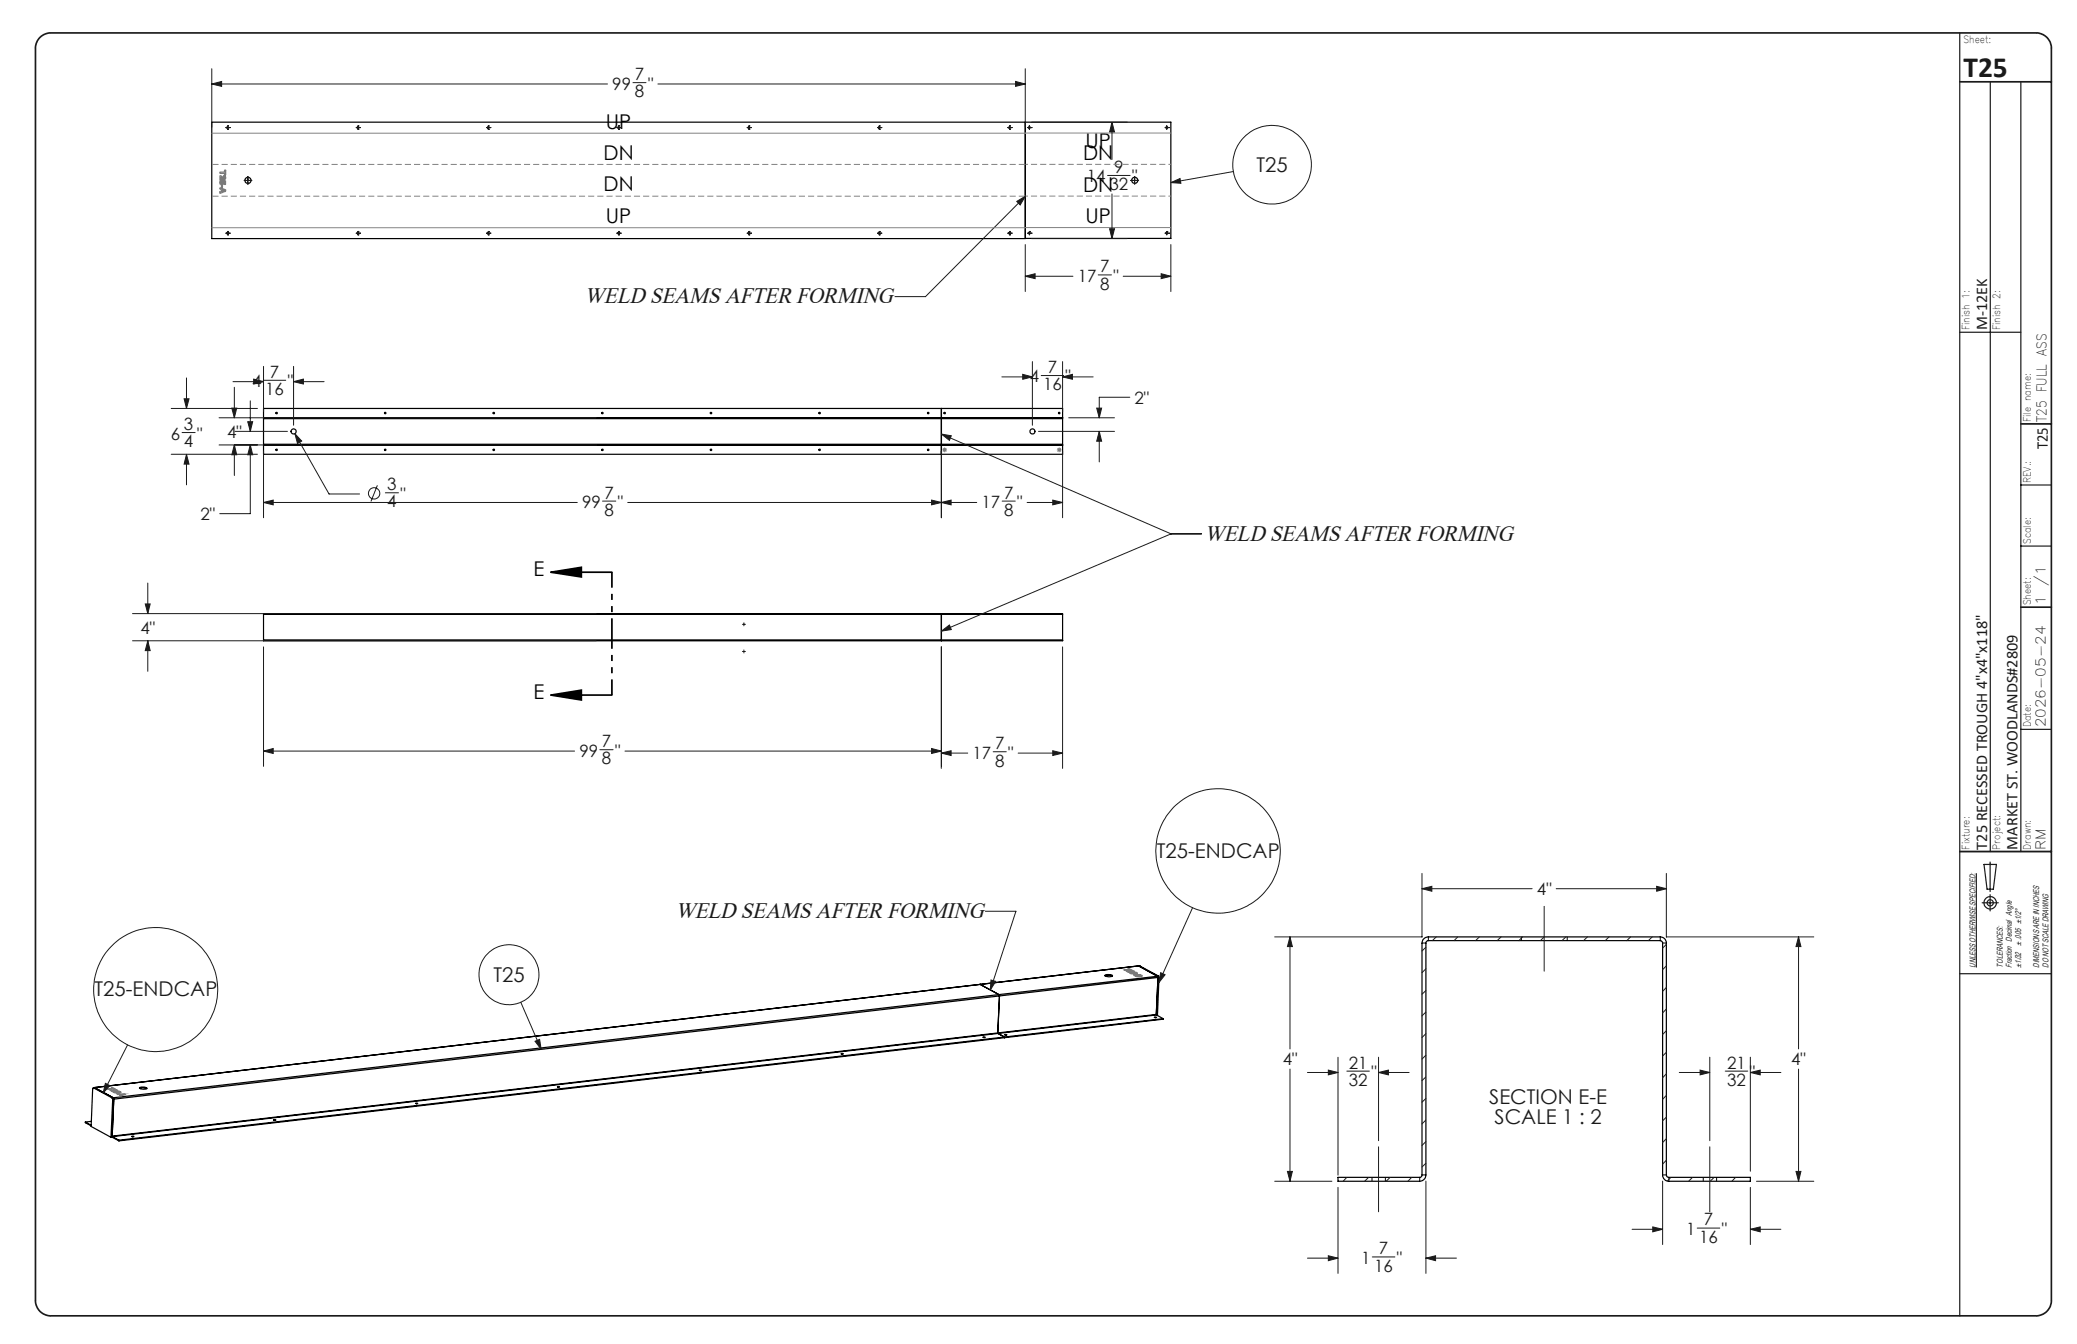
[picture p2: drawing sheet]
<svg xmlns="http://www.w3.org/2000/svg" width="432mm" height="279mm" viewBox="0 0 432 279" stroke-linecap="round" stroke-linejoin="round" font-family="sans-serif">
<path d="M410.9 181.5v19.6" fill="none" stroke="#000" stroke-width=".21"/>
<g fill="none" stroke="#191924" stroke-width=".25">
<path d="M407.4 6.8v266.7M413.8 17v160M420.1 17v160M407.4 69.1h12.7M420.1 113.5h6.4M420.1 100.8h6.4M420.1 151.6h6.4M407.4 177h19.1M412.5 179.7h2.5l-.6 5.2h-1.3zM413.7 179.2v6.1M412.1 187.7h3.3M413.7 186v3.4"/>
<path d="M407.4 202.4h19.1"/>
<circle cx="413.7" cy="187.7" r=".66"/>
<circle cx="413.8" cy="187.7" r="1.29"/>
</g>
<path d="M8.2 7.9a3.3 3.3 0 0 1 2.3-1.1h412.8a3.2 3.2 0 0 1 3.2 3.2v260.4a3.2 3.2 0 0 1-3.2 3.1h-412.8a3.2 3.2 0 0 1-3.1-3.1v-260.4a3.2 3.2 0 0 1 .8-2.1zM407.4 17h19.1M420.1 88.1h6.4M420.1 126.2h6.4M407.4 177h19.1" fill="none" stroke="#191924" stroke-width=".35"/>
<g fill="none" stroke="#000" stroke-width=".25">
<path d="M44 25.4h199.4v24.2h-199.4zM213.1 25.4v24.2M54.8 86.9v.1M54.8 92.4v.1M54.8 86.8v.1M54.8 92.5v.1M54.8 86.8v-1.9h166.1v1.9M54.8 87v5.4M54.8 92.6v1.8h166.1v-1.8M54.8 87h166.1M54.8 86.9h166.1M54.8 92.4h166.1"/>
<path d="M54.8 92.5h166.1M54.8 86.8h166.1M54.8 92.6h166.1M195.7 84.9v9.5M220.9 86.9v.1M220.9 92.4v.1M220.9 86.8v.1M220.9 92.5v.1M220.9 87v5.4M54.8 133.1h.1M54.8 127.7v-.1h166.1v.1M54.8 127.7v5.4"/>
<path d="M54.8 133.1h166.1M54.8 127.7h166.1M195.7 127.6v5.6M220.9 133.1h.1M220.9 127.7v5.4M295.8 195.3l.4-.3 .7-.2h48.3a1.27 1.27 0 0 1 1.2 1.3l.1 48.4 .4 .3h17v.8h-17a1.33 1.33 0 0 1-1.2-1.3v-48.3l-.5-.5h-48.3l-.3 .2-.2 .3v48.3a1.33 1.33 0 0 1-1.3 1.3h-16.9v-.8h17l.4-.3v-48.4zM174.9 219l.4 .1zM175 219.1h.2M203.8 204.6l-184.2 21.5M203.8 204.6l3.9 2.2M204.4 215.6l.4 .1zM204.5 215.7h.1"/>
<path d="M207.4 214.7l.1 .1M207.4 214.7l-184.1 21.5M207.5 214.8l-184.1 21.5M207.5 214.8l1.3 .8M207.7 206.8l.1 .2M207.7 206.8l-184.1 21.4M207.8 207l-184.1 21.5M207.8 207l-.4 7.7M208.8 215.6l-184.1 21.4M208.8 215.6v.1M208.8 215.7l-184.1 21.5M208.9 215.1h.4z"/>
<path d="M209.1 215.2h.1M229.7 202.8a1.48 1.48 0 0 1 1.6 .1 1.48 1.48 0 0 1-1.6-.1zM229.7 202.8l1-.1 .5 .2M236.7 200.8h.1M236.7 200.8l-32.9 3.8M236.7 200.8l3.9 2.2M236.7 200.8h.3M237 200.8h-.2l3.8 2.1h.2M237 200.8l3.8 2.1M240 211.5h.5zM240.2 211.6h.1M240.4 210.9v.1"/>
<path d="M240.4 210.9l-33 3.8M240.4 211l-32.9 3.8M240.4 211l1.4 .8M240.6 203l.1 .2M240.6 203l-32.9 3.8M240.7 203.2l-32.9 3.8M240.7 203.2l-.3 7.7M240.8 202.9l.1 .4M240.9 203.3h-.2M240.9 203.3l-.3 7.8M241.8 211.8l-33 3.8M241.8 211.8l-33 3.9"/>
<path d="M17.7 233.3v.1l1.2 .6M17.7 233.3l1.2 .6M19 233.1l-1.3 .2M19.4 226.1h.3l-.2 .1M19.5 226.2l-.2 .2-.4 7.8 4.2 2.2M19.5 226.2l3.7 2M19.6 226.1h-.1M19.6 226.1l4 2.1M19.6 226.1h.1M23.2 228.2h.3l.1 .4M23.2 228.2l.2 .4M23.3 236.2l.1 .1"/>
<path d="M23.3 236.4h.1M23.3 236.4h-.2M23.4 236.3l1.3 .7M23.4 236.4l1.3 .8M23.4 236.3v.1M23.4 228.6l-.3 7.8M23.6 228.2l.1 .3M23.6 228.2h.1M23.6 228.6h-.2M23.6 228.6l-.3 7.8M23.6 228.5h.1M23.7 228.5l-.4 7.7"/>
<path d="M24.7 237v.2M27.4 236.2l.4 .1zM27.6 236.3h.1M29 226.1a1.28 1.28 0 0 1 1.6 .2 1.45 1.45 0 0 1-1.6-.2zM29 226.2l.7-.1 .8 .2M56.9 232.8h.5zM57.1 232.9h.1M86.4 229.3l.5 .1zM86.6 229.4h.1M115.9 225.9l.4 .1zM116.1 226h.1M145.4 222.5h.4z"/>
<path d="M145.6 222.6h.1"/>
<circle cx="47.3" cy="26.5" r=".19"/>
<circle cx="51.5" cy="37.5" r=".64"/>
<circle cx="74.4" cy="26.5" r=".19"/>
<circle cx="101.5" cy="26.5" r=".19"/>
<circle cx="128.6" cy="26.5" r=".19"/>
<circle cx="155.7" cy="26.5" r=".19"/>
<circle cx="182.8" cy="26.5" r=".19"/>
<circle cx="209.9" cy="26.5" r=".19"/>
<circle cx="214" cy="26.5" r=".19"/>
<circle cx="235.9" cy="37.5" r=".63"/>
<circle cx="242.6" cy="26.5" r=".19"/>
<circle cx="47.3" cy="48.5" r=".19"/>
<circle cx="74.4" cy="48.5" r=".19"/>
<circle cx="101.5" cy="48.5" r=".19"/>
<circle cx="128.6" cy="48.5" r=".19"/>
<circle cx="155.7" cy="48.5" r=".19"/>
<circle cx="182.8" cy="48.5" r=".19"/>
<circle cx="209.9" cy="48.5" r=".19"/>
<circle cx="214" cy="48.5" r=".19"/>
<circle cx="242.6" cy="48.5" r=".19"/>
<circle cx="57.5" cy="85.9" r=".15"/>
<circle cx="57.5" cy="93.5" r=".16"/>
<circle cx="61" cy="89.7" r=".53"/>
<circle cx="80.1" cy="85.9" r=".15"/>
<circle cx="80.1" cy="93.5" r=".16"/>
<circle cx="102.7" cy="85.9" r=".15"/>
<circle cx="102.7" cy="93.5" r=".16"/>
<circle cx="125.2" cy="85.9" r=".15"/>
<circle cx="125.3" cy="93.5" r=".16"/>
<circle cx="147.8" cy="85.9" r=".15"/>
<circle cx="147.8" cy="93.5" r=".16"/>
<circle cx="170.4" cy="85.9" r=".15"/>
<circle cx="170.4" cy="93.5" r=".16"/>
<circle cx="193" cy="85.9" r=".15"/>
<circle cx="193" cy="93.5" r=".16"/>
<circle cx="196.4" cy="85.9" r=".15"/>
<circle cx="196.4" cy="93.5" r=".16"/>
<circle cx="214.6" cy="89.7" r=".52"/>
<circle cx="220.2" cy="85.9" r=".15"/>
<circle cx="220.2" cy="93.5" r=".16"/>
</g>
<g fill="none" stroke="#000" stroke-width=".21" stroke-dasharray="1.3 .6" stroke-dashoffset=".4" stroke-linecap="butt">
<path d="M295.7 196h.7M296.9 195.5v-.8M316.3 194.7v.8M325.8 195.5v-.8M345.2 194.7v.8M345.7 196h.8M285.2 244.8v.7M288 245.5v-.7M295.2 244.8v.7M295.7 244.3h.7M346.5 244.3h-.8M347 244.8v.7"/>
<path d="M354.1 244.8v.7M356.9 245.5v-.7"/>
</g>
<g fill="none" stroke="#191924" stroke-width=".21">
<path d="M44 17.5l2.1-.6v1.1zM44 14.3v12.1M44 17.5h82.3M131.6 17.2h2.7M136.8 17.5h76.3M211.1 16.9l2 .6-2 .5zM213.1 14.3v12.1M47 26.5h.1M47.2 26.5h.3M47.3 26.9h.1M47.3 26.2h.1M47.3 26.4v.3"/>
<path d="M47.7 26.5h.1M50.8 37.5h.4M51.4 37.5h.3M51.5 36.7v.4M51.5 37.3v.4M51.5 37.9v.4M51.9 37.5h.5M74 26.5h.1M74.3 26.5h.3M74.4 26.9h.1M74.4 26.2h.1M74.4 26.4v.3"/>
<path d="M74.8 26.5h.1M101.1 26.5h.1M101.4 26.5h.3M101.5 26.9h.1M101.5 26.2h.1M101.5 26.4v.3M101.8 26.5h.1M128.2 26.5h.1M128.4 26.5h.4M128.6 26.9h.1M128.6 26.2h.1M128.6 26.4v.3"/>
<path d="M128.9 26.5h.1M155.3 26.5h.1M155.5 26.5h.4M155.7 26.9h.1M155.7 26.2h.1M155.7 26.4v.3M156 26.5h.1M182.4 26.5h.1M182.6 26.5h.4M182.8 26.9h.1M182.8 26.2h.1M182.8 26.4v.3"/>
<path d="M183.1 26.5h.1M209.5 26.5h.1M209.7 26.5h.3M209.9 26.9h.1M209.9 26.2h.1M209.9 26.4v.3M210.2 26.5h.1M213.6 26.5h.1M213.8 26.5h.4M214 26.1v.1M214 26.4v.3M214 26.8v.1"/>
<path d="M214.3 26.5h.1M214.4 25.4h20M230.3 36.5h4.6M231.2 25.4l.5 2h-1zM231.2 25.4v7.8M235.1 37.5h.5M235.7 37.5h.4M235.9 36.7v.4M235.9 37.3v.3M235.9 37.8v.5M236.3 37.5h.4M242.2 26.5h.1"/>
<path d="M242.4 26.5h.3M242.6 26.1v.1M242.6 26.4v.3M242.6 26.8v.1M242.9 26.5h.1M243.4 38l1.9-.9 .2 1zM256.4 35.7l-13 2.3M47 48.5h.1M47.2 48.5h.3M47.3 48.8h.1M47.3 48.1h.1M47.3 48.3v.3"/>
<path d="M47.7 48.5h.1M74 48.5h.1M74.3 48.5h.3M74.4 48.8h.1M74.4 48.1h.1M74.4 48.3v.3M74.8 48.5h.1M101.1 48.5h.1M101.4 48.5h.3M101.5 48.8h.1M101.5 48.1h.1M101.5 48.3v.3"/>
<path d="M101.8 48.5h.1M128.2 48.5h.1M128.4 48.5h.4M128.6 48.8h.1M128.6 48.1h.1M128.6 48.3v.3M128.9 48.5h.1M155.3 48.5h.1M155.5 48.5h.4M155.7 48.8h.1M155.7 48.1h.1M155.7 48.3v.3"/>
<path d="M156 48.5h.1M182.4 48.5h.1M182.6 48.5h.4M182.8 48.8h.1M182.8 48.1h.1M182.8 48.3v.3M183.1 48.5h.1M209.5 48.5h.1M209.7 48.5h.3M209.9 48.8h.1M209.9 48.1h.1M209.9 48.3v.3"/>
<path d="M210.2 48.5h.1M211.4 41.9l1.7-1.1-1 1.8zM213.1 57.4l2.1-.5v1zM213.1 50.8v9.8M213.1 57.4h10M213.1 40.8l-20.7 20.9h-6.3M213.6 48.5h.1M213.8 48.5h.4M214 48.1h.1M214 48.3v.3M214 48.8h.1M214.3 48.5h.1"/>
<path d="M214.4 49.6h20M228.3 57.2h2.8M230.7 47.6h1l-.5 2zM231.2 40.3v9.3M233.5 57.4h9.9M241.4 56.9l2 .5-2 .5zM242.2 48.5h.1M242.4 48.5h.3M242.6 48.1h.1M242.6 48.3v.3M242.6 48.8h.1M242.9 48.5h.1"/>
<path d="M243.4 50.8v9.8M38.8 78.6v6.3M48.4 79.3h6.4M52.7 78.8l2.1 .5-2.1 .5zM54.7 79.1h4.7M54.8 76.2v9.4M61 79.3l2.1-.5v1zM61 76.2v12.2M61 79.3h6.4M208.3 78.4h6.3M212.6 77.8l2 .6-2 .4zM214.6 75.2v13.2"/>
<path d="M216.5 78.1h4.6M220.9 78.4l2.1-.6v1zM220.9 75.2v10.4M220.9 78.4h6.4M35.6 94.4h17.9M35.6 84.9h17.9M37.9 89.9h2.7M38.3 82.9h1l-.5 2zM38.8 94.4l.5 2.1h-1zM38.8 94.4v6.4M45.5 86.9h78.5M45.5 92.5h78.5"/>
<path d="M48.2 84.8h1l-.5 2.1zM48.7 92.5l.5 2h-1zM48.7 80.5v6.4M48.7 92.5v6.3M48.9 89.7h10.9M51.5 87.7h1l-.5 2zM52 92.5l.5 2h-1zM52 92.5v14.3h-6.3M52 83.3v6.4M54.8 93.8v13.8M61.3 90.2l1.4 1.5-.9 .5zM61.3 90.2l7.1 12.5h6.4"/>
<path d="M195.7 93.8v13.8M195.7 90.2l2.1 .4-.4 .9zM195.7 90.2l47.8 20.8M215.9 89.7h15.8M220.9 93.8v13.8M222.2 86.9h9.5M228 84.8h1l-.5 2.1zM228.5 89.7l.5 2h-1zM228.5 89.7v6.3M234.9 82.6h-6.4v4.3M54.8 104.5l2-.5v1zM54.8 104.5h65.2"/>
<path d="M78.5 100.9l-1.4 3.3M80.1 102.4h2.7M125.3 104.2h2.7M130.5 104.5h72.6M193.7 104l2 .5-2 .5zM195.7 104.5l2-.5v1zM208.4 104.2h2.7M213.5 104.5h7.4M218.9 104l2 .5-2 .5zM243.5 111h6.3M243.5 111l-47.8 20.2M27.6 127.6h96.4"/>
<path d="M27.6 133.2h96.4M30.2 125.6h1l-.5 2zM30.7 133.2l.5 2.1h-1zM30.7 121.2v6.4M30.7 133.2v6.4M54.8 134.5v24.8M154.3 135.4h.1M154.3 129.8h.1M154.5 135.4h.3M154.5 129.8h.3M154.7 129.5h.1M154.7 129.6v.3"/>
<path d="M154.7 130.1h.1M154.7 135.1h.1M154.7 135.3v.3M154.7 135.7h.1M154.9 135.4h.1M154.9 129.8h.1M195.7 134.5v25.2M195.7 131.2l1.7-1.3 .4 1zM195.7 134.5v24.8M220.9 134.5v25.2M54.8 156.1l2-.5v1zM54.8 156.1h64.7"/>
<path d="M124.7 155.9h2.8M129.9 156.1h65.8M193.7 155.6l2 .5-2 .5zM195.7 156.6l2-.5v1zM195.7 156.6h5.5M206.5 156.3h2.7M211.7 156.6h9.2M218.9 156.1l2 .5-2 .5zM204.9 189.4h6.3l-5.3 16.4M247.9 188.7l-7 15.6M265 194.8h30.7M268.2 194.8l.5 2h-1z"/>
<path d="M268.2 194.8v23.3M295.6 184.7l2.1-.4v1zM295.6 181.6v13.2M295.6 184.7h22.9M296.4 196.9l-.8 .8M298.6 194.8l-.8 .7M303.1 194.8l-.8 .7M307.6 194.8l-.8 .7M312.1 194.8l-.8 .7M316.5 194.8l-.7 .7M321 194.8l-.7 .7M321 188.4v13.5"/>
<path d="M323.5 184.7h22.9M325.5 194.8l-.8 .7M330 194.8l-.8 .7M334.5 194.8l-.8 .7M339 194.8l-.8 .7M343.5 194.8l-.8 .7M344.4 184.3l2 .4-2 .6zM346.4 196.3l-.7 .8M346.4 194.8h30.7M346.4 181.6v13.2M373.9 194.8l.5 2h-1zM373.9 194.8v23.3"/>
<path d="M26.5 217.2l-5.1 10M108.3 208.4l4.2 9.7M111.2 216.5l1-.4 .3 2zM206 203.7l1 .3-1.1 1.8zM241.3 202.2l.9 .4-1.3 1.7zM278.2 219.8v24.5M286.6 219.8v17.3M296.4 201.4l-.8 .8M296.4 205.9l-.8 .8M296.4 210.4l-.8 .8M296.4 214.9l-.8 .8M296.4 219.4l-.8 .8"/>
<path d="M346.4 200.8l-.7 .8M346.4 205.3l-.7 .8M346.4 209.8l-.7 .8M346.4 214.3l-.7 .8M346.4 218.8l-.7 .7M355.5 219.8v17.3M363.9 219.8v23.7M21.9 225.2l.9 .5-1.4 1.5zM268.2 222.2v23.4M271.8 223h6.4M276.2 222.5l2 .5-2 .4zM280 222.7h4.7"/>
<path d="M286.6 223l2-.5v.9zM286.6 238.4v13.5M286.6 223h6.3M296.4 223.9l-.8 .7M296.4 228.4l-.8 .7M296.4 232.8l-.8 .8M296.4 237.3l-.8 .8M346.4 223.2l-.7 .8M346.4 227.7l-.7 .8M346.4 232.2l-.7 .8M346.4 236.7l-.7 .8M349.1 223h6.4"/>
<path d="M353.4 222.5l2.1 .5-2.1 .4zM355.5 238.4v13.5M358.7 222.7h4.7M363.9 223l2-.5v.9zM363.9 223h6.3M373.9 222.2v23.4M265 245.6h11.9M267.7 243.5h1l-.5 2.1zM278.2 246.8v17.9M280 244.8l-.8 .8M284.5 244.8l-.8 .8M289 244.8l-.8 .8"/>
<path d="M293.5 244.8l-.8 .8M296.4 241.8l-.8 .8M296.4 245.5v19.2M339.3 255.6h6.4M343.6 255.1l2.1 .5-2.1 .5zM345.7 245.5v13.2M346.4 241.2l-.7 .8M347.4 244.8l-.8 .7M351.9 244.8l-.9 .8M352.8 255.3h4.7M356.3 244.8l-.7 .8M360.8 244.8l-.8 .8"/>
<path d="M363.9 255.6l2-.5v1zM363.9 246.8v11.9M363.9 255.6h6.3M365.2 245.6h11.9M373.4 243.5h1l-.5 2.1zM271.8 261.5h6.4M276.2 261.1l2 .4-2 .6zM285.3 261.3h4.7M296.4 261.5l2-.4v1zM296.4 261.5h6.4"/>
<circle cx="264.4" cy="34.2" r="8.2"/>
<circle cx="77.8" cy="102.6" r="1.18"/>
<circle cx="253.2" cy="176.9" r="12.9"/>
<circle cx="32.4" cy="205.7" r="12.9"/>
<circle cx="105.8" cy="202.6" r="6.2"/>
</g>
<path d="M114.5 119l6.4-1.1v2zM114.5 119h12.7M114.5 144.5l6.4-1v2zM114.5 144.5h12.7" fill="none" stroke="#000" stroke-width=".35"/>
<g fill="none" stroke="#808080" stroke-width=".25">
<path d="M45.7 35.8h1v-.3l.1-.1 .1 .9-.2 .1v-.3l-.9-.1zM45.7 39.1l1 .3a.23 .23 0 0 1 .2 .2 .23 .23 0 0 1-.2 .2l-.9 .4-.1-.2 .3-.2v-.4l-.2-.1zM45.8 36.5l.2 .1 .5 .5a.2 .2 0 0 0 .2-.2 .2 .2 0 0 0-.2-.2 .26 .26 0 0 1 .3-.1 .26 .26 0 0 1 .1 .4 .53 .53 0 0 1-.5 .3 .53 .53 0 0 1-.5-.5v.5l-.1 .1zM45.8 37.6l.2-.1a.17 .17 0 0 1 .1 .2 .17 .17 0 0 1-.2 .1 .24 .24 0 0 0 .2 .3 .24 .24 0 0 0 .3-.2 .24 .24 0 0 0-.2-.3l.2-.1 .5 .2v.6h-.2v-.4l-.2-.1-.1 .4a.44 .44 0 0 1-.6 0 .44 .44 0 0 1 0-.6zM46.1 38.5h.1v.5l-.2-.1zM46.2 39.4l.4 .2-.4 .2zM233.7 201.6l1-.1-.2-.1h.2l.6 .3zM234.2 201.9l1.3 .1-.5-.2h.5l.3 .2h-1.2l.2 .1h-.2zM234.9 202.2h.3a.16 .16 0 0 0 .1 .2 .16 .16 0 0 0 .2 0l.2-.1-.3-.2h.7l.4 .3-.8-.2a.16 .16 0 0 1 .2 .2 .16 .16 0 0 1-.2 .1l-.6-.1zM235.8 202.5l.4 .1zM235.8 202.7l1.2-.1 .4 .2a.22 .22 0 0 1-.1 .2 .22 .22 0 0 1-.3 0h-.7zM236.1 202.8l.5 .1z"/>
<path d="M236.7 202.7l.4 .1zM22.4 226.4l1-.2h-.2l.2-.1 .6 .3zM22.9 226.6l1.1 .1 .2-.1-.5-.1 .5 .1a.19 .19 0 0 1 .2 0 .19 .19 0 0 1 0 .3 .19 .19 0 0 1-.3-.1l-.9-.1 .3 .1-.2 .1zM23.6 227l.2-.1v.2h.4l.2-.1-.3-.1 .6-.1 .5 .3-.8-.2a.16 .16 0 0 1 .2 .2 .16 .16 0 0 1-.3 .1h-.5zM24.4 227.2l.5 .2zM24.4 227.4l1.6 .1-1 .3h-.1l.2-.1zM25.1 227.5h.6z"/>
</g>
<path d="M44 27.7h169.1M213.1 27.7h30.3M44 47.3h169.1M213.1 47.3h30.3M195.9 93.5h1M196 93.2l.7 .7M196.4 93v1M196.7 93.2l-.7 .7M219.7 93.5h1M219.9 93.2l.7 .7M220.2 93v1M220.6 93.2l-.7 .7" fill="none" stroke="#808080" stroke-width=".21"/>
<path d="M127.2 118.9v25.6" fill="none" stroke="#000" stroke-width=".35" stroke-dasharray="6.3 1.3 1.3 1.3 1.3 1.3" stroke-dashoffset="3.1" stroke-linecap="butt"/>
<path d="M44.1 34.2h169.1M213.2 40.8h-169.1" fill="none" stroke="#808080" stroke-width=".21" stroke-dasharray="1.3 .6" stroke-dashoffset="-.1" stroke-linecap="butt"/>
<path d="M243.4 34.2h-30.2M243.4 40.8h-30.2" fill="none" stroke="#808080" stroke-width=".21" stroke-dasharray="1.3 .6" stroke-dashoffset=".7" stroke-linecap="butt"/>
<path d="M114.5 119l6.4-1.1v2zM114.5 144.5l6.4-1v2z" fill="#000"/>
<g fill="#191924">
<path d="M243.4 38l1.9-.9 .2 1z"/>
<path d="M211.4 41.9l1.7-1.1-1 1.8z"/>
<path d="M30.2 125.6h1l-.5 2zM30.7 133.2l.5 2.1h-1zM54.8 156.1l2-.5v1zM193.7 155.6l2 .5-2 .5zM276.2 261.1l2 .4-2 .6zM296.4 261.5l2-.4v1zM267.7 243.5h1l-.5 2.1zM268.2 194.8l.5 2h-1zM295.6 184.7l2.1-.4v1zM344.4 184.3l2 .4-2 .6zM373.9 194.8l.5 2h-1zM373.4 243.5h1l-.5 2.1zM343.6 255.1l2.1 .5-2.1 .5zM363.9 255.6l2-.5v1zM276.2 222.5l2 .5-2 .4zM286.6 223l2-.5v.9zM353.4 222.5l2.1 .5-2.1 .4zM363.9 223l2-.5v.9zM48.2 84.8h1l-.5 2.1zM48.7 92.5l.5 2h-1zM193.7 104l2 .5-2 .5zM54.8 104.5l2-.5v1zM38.8 94.4l.5 2.1h-1zM38.3 82.9h1l-.5 2zM52.7 78.8l2.1 .5-2.1 .5zM61 79.3l2.1-.5v1zM61.3 90.2l.5 2 .9-.5zM51.5 87.7h1l-.5 2zM52 92.5l.5 2h-1zM195.7 156.6l2-.5v1zM218.9 156.1l2 .5-2 .5zM218.9 104l2 .5-2 .5zM195.7 104.5l2-.5v1zM228.5 89.7l.5 2h-1zM228 84.8h1l-.5 2.1zM212.6 77.8l2 .6-2 .4zM220.9 78.4l2.1-.6v1z"/>
<path d="M213.1 57.4l2.1-.5v1zM241.4 56.9l2 .5-2 .5z"/>
<path d="M231.2 25.4l.5 2h-1zM230.7 47.6h1l-.5 2zM44 17.5l2.1-.6v1.1zM211.1 16.9l2 .6-2 .5z"/>
<path d="M111.2 216.5l1-.4 .3 2zM241.3 202.2l.9 .4-1.3 1.7zM21.9 225.2l.9 .5-1.4 1.5z"/>
<path d="M206 203.7l1 .3-1.1 1.8zM195.7 90.2l2.1 .4-.4 .9zM195.7 131.2l1.7-1.3 .4 1z"/>
</g>
<text font-size="6.1" fill="#191924" x="408.2" y="16.1">T25</text>
<g font-size="4.7" fill="#191924">
<text x="121.4" y="63.1">WELD SEAMS AFTER FORMING</text>
<text x="250.3" y="112.4">WELD SEAMS AFTER FORMING</text>
<text x="140.3" y="190.8">WELD SEAMS AFTER FORMING</text>
</g>
<g font-size="4.2">
<text x="126" y="26.8">UP</text>
<text x="125.5" y="33.3">DN</text>
<text x="225.2" y="33.3">DN</text>
<text x="225.7" y="30.8">UP</text>
<text x="125.5" y="39.8">DN</text>
<text x="225.2" y="39.9">DN</text>
<text x="126" y="46.4">UP</text>
<text x="225.7" y="46.4">UP</text>
<text x="110.9" y="119.7">E</text>
<text x="110.9" y="145.2">E</text>
</g>
<g font-size="4.2" fill="#191924">
<text x="261.2" y="35.7">T25</text>
<text x="240.5" y="178.3">T25-ENDCAP</text>
<text x="19.7" y="207.2">T25-ENDCAP</text>
<text x="102.6" y="204.1">T25</text>
<text x="309.6" y="229.6">SECTION E-E</text>
<text x="310.7" y="233.7">SCALE 1 : 2</text>
</g>
<g font-size="3.5" fill="#191924">
<text x="132" y="16.6">7</text>
<text x="127.3" y="18.6">99</text>
<text x="132" y="20.2">8</text>
<text x="134.7" y="18.6">&quot;</text>
<text x="231.6" y="35.9">9</text>
<text x="226" y="37.9">14</text>
<text x="230.7" y="39.5">32</text>
<text x="235.3" y="37.9">&quot;</text>
<text x="224" y="58.6">17</text>
<text x="228.7" y="56.6">7</text>
<text x="231.5" y="58.6">&quot;</text>
<text x="228.7" y="60.2">8</text>
<text x="217.8" y="77.5">7</text>
<text x="52.4" y="80.5">4</text>
<text x="55.1" y="82.1">16</text>
<text x="56.1" y="78.5">7</text>
<text x="59.8" y="80.5">&quot;</text>
<text x="214.1" y="79.5">4</text>
<text x="216.9" y="81.1">16</text>
<text x="221.5" y="79.5">&quot;</text>
<text x="235.9" y="83.9">2&quot;</text>
<text x="38.2" y="89.4">3</text>
<text x="35.5" y="91.4">6</text>
<text x="38.2" y="93">4</text>
<text x="41" y="91.4">&quot;</text>
<text x="47.2" y="91">4&quot;</text>
<text x="80.5" y="101.9">3</text>
<text x="80.5" y="105.5">4</text>
<text x="83.2" y="103.9">&quot;</text>
<text x="121" y="105.6">99</text>
<text x="125.7" y="103.6">7</text>
<text x="125.7" y="107.2">8</text>
<text x="128.4" y="105.6">&quot;</text>
<text x="204.1" y="105.6">17</text>
<text x="208.7" y="103.6">7</text>
<text x="208.7" y="107.2">8</text>
<text x="211.5" y="105.6">&quot;</text>
<text x="41.7" y="108.1">2&quot;</text>
<text x="29.2" y="131.7">4&quot;</text>
<text x="125.1" y="155.3">7</text>
<text x="206.9" y="155.7">7</text>
<text x="120.4" y="157.3">99</text>
<text x="125.1" y="158.9">8</text>
<text x="127.9" y="157.3">&quot;</text>
<text x="202.2" y="157.7">17</text>
<text x="206.9" y="159.3">8</text>
<text x="209.6" y="157.7">&quot;</text>
<text x="319.5" y="186.1">4&quot;</text>
<text x="266.7" y="221.5">4&quot;</text>
<text x="372.4" y="221.5">4&quot;</text>
<text x="280.4" y="222.1">21</text>
<text x="280.4" y="225.7">32</text>
<text x="285.1" y="224.1">&quot;</text>
<text x="359.1" y="222.1">21</text>
<text x="359.1" y="225.7">32</text>
<text x="363.8" y="224.1">&quot;</text>
<text x="350.5" y="256.7">1</text>
<text x="354.2" y="254.7">7</text>
<text x="358" y="256.7">&quot;</text>
<text x="283" y="262.7">1</text>
<text x="286.7" y="260.7">7</text>
<text x="290.4" y="262.7">&quot;</text>
<text x="353.3" y="258.3">16</text>
<text x="285.7" y="264.3">16</text>
</g>
<g font-size="3.4" fill="#191924">
<text x="413.1" y="68.7" transform="rotate(-90 413.1 68.7)">M-12EK</text>
<text x="425.7" y="93.4" transform="rotate(-90 425.7 93.4)">T25</text>
<text x="413.1" y="176.6" transform="rotate(-90 413.1 176.6)">T25 RECESSED TROUGH 4&quot;x4&quot;x118&quot;</text>
<text x="419.4" y="176.6" transform="rotate(-90 419.4 176.6)">MARKET ST. WOODLANDS#2809</text>
</g>
<g font-size="2.8" fill="#191924">
<text x="425.5" y="87.7" transform="rotate(-90 425.5 87.7)">T25 FULL ASS</text>
<text x="425.2" y="125.8" transform="rotate(-90 425.2 125.8)">1</text>
<text x="425.2" y="121.7" transform="rotate(-90 425.2 121.7)">/1</text>
<text x="425.2" y="151.2" transform="rotate(-90 425.2 151.2)">2026-05-24</text>
<text x="425.2" y="176.6" transform="rotate(-90 425.2 176.6)">RM</text>
</g>
<g font-size="2.1" fill="#191924">
<text x="408.2" y="8.9">Sheet:</text>
<text x="409.5" y="68.7" transform="rotate(-90 409.5 68.7)">Finish 1:</text>
<text x="415.8" y="68.7" transform="rotate(-90 415.8 68.7)">Finish 2:</text>
<text x="422.2" y="87.7" transform="rotate(-90 422.2 87.7)">File name:</text>
<text x="422.2" y="100.4" transform="rotate(-90 422.2 100.4)">REV.:</text>
<text x="422.2" y="113.1" transform="rotate(-90 422.2 113.1)">Scale:</text>
<text x="422.2" y="125.8" transform="rotate(-90 422.2 125.8)">Sheet:</text>
<text x="422.2" y="151.2" transform="rotate(-90 422.2 151.2)">Date:</text>
<text x="409.5" y="176.6" transform="rotate(-90 409.5 176.6)">Fixture:</text>
<text x="415.8" y="176.6" transform="rotate(-90 415.8 176.6)">Project:</text>
<text x="422.2" y="176.6" transform="rotate(-90 422.2 176.6)">Drawn:</text>
</g>
<g font-size="1.7" fill="#191924">
<text x="420.2" y="196.6" transform="rotate(-90 420.2 196.6)">± .005 ±1/2°</text>
<text x="410.7" y="201.1" transform="rotate(-90 410.7 201.1)">UNLESS OTHERWISE SPECIFIED:</text>
<text x="416.4" y="201.1" transform="rotate(-90 416.4 201.1)">TOLERANCES:</text>
<text x="418.3" y="201.1" transform="rotate(-90 418.3 201.1)">Fraction Decimal Angle</text>
<text x="420.2" y="201.1" transform="rotate(-90 420.2 201.1)">±1/32</text>
<text x="424" y="201.1" transform="rotate(-90 424 201.1)">DIMENSIONS ARE IN INCHES</text>
<text x="425.9" y="201.1" transform="rotate(-90 425.9 201.1)">DO NOT SCALE DRAWING</text>
</g>
</svg>
